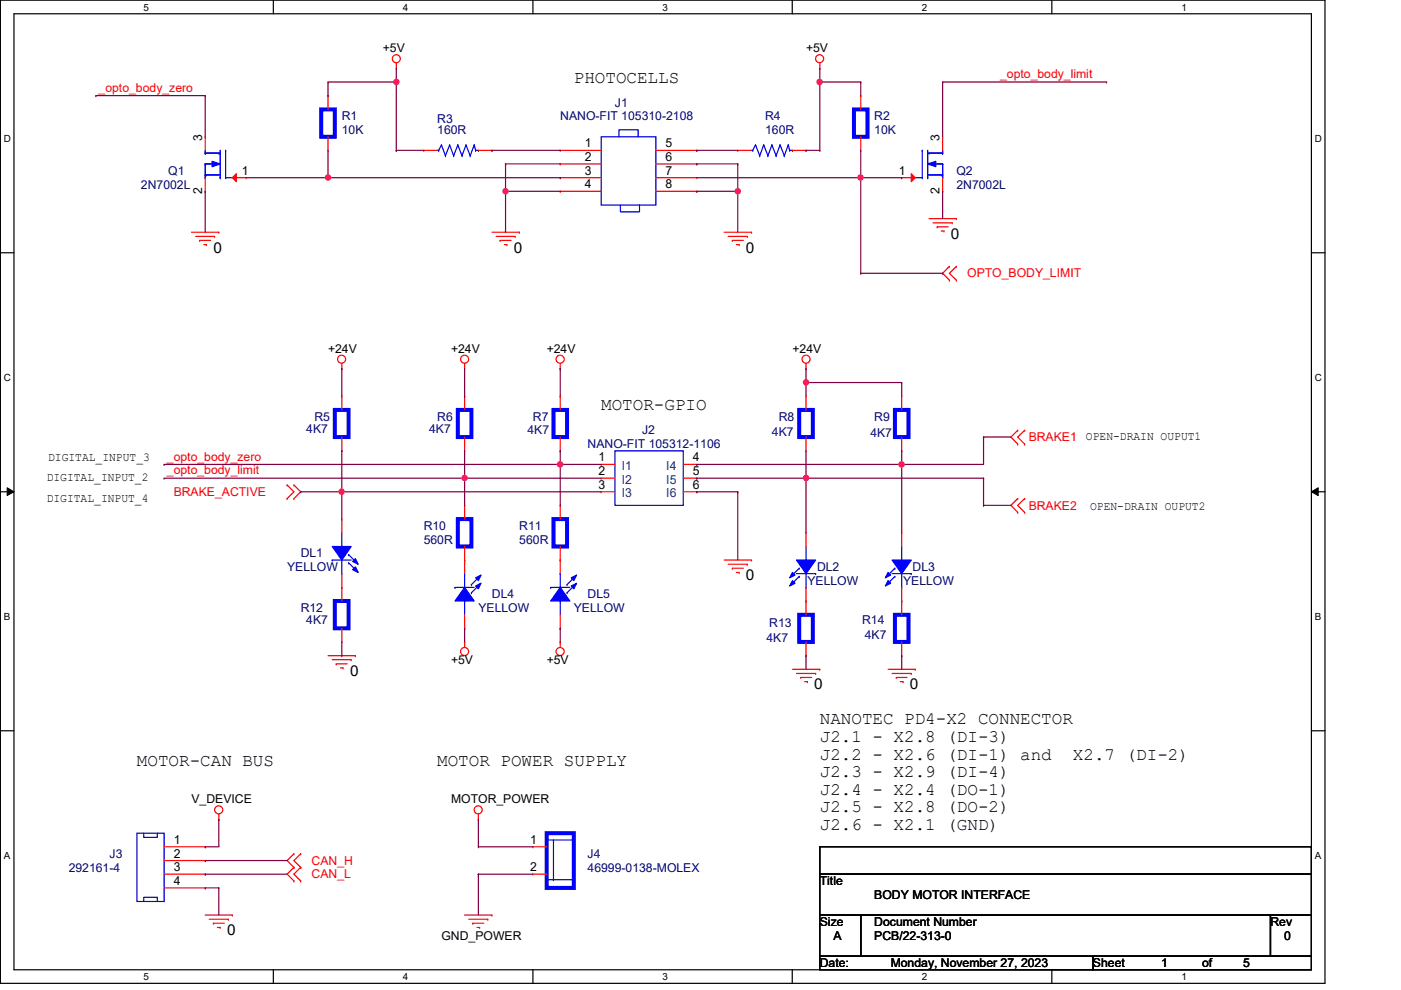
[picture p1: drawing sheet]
<svg xmlns="http://www.w3.org/2000/svg" width="297mm" height="210mm" viewBox="0 0 297 210" stroke-linecap="round" stroke-linejoin="round" font-family="sans-serif">
<path d="M.1 0h280.8v208.5h-280.8zM3 2.9h275v202.7h-275z" fill="none" stroke="#000" stroke-width=".25"/>
<g fill="#fff">
<path d="M30.4 .3h1.2v2.4h-1.2z"/>
<path d="M30.4 205.9h1.2v2.3h-1.2z"/>
</g>
<path d="M58 0v2.9M58 205.6v2.9" fill="none" stroke="#000" stroke-width=".25"/>
<g fill="#fff">
<path d="M85.4 .3h1.2v2.4h-1.2z"/>
<path d="M85.4 205.9h1.2v2.3h-1.2z"/>
</g>
<path d="M113 0v2.9M113 205.6v2.9" fill="none" stroke="#000" stroke-width=".25"/>
<g fill="#fff">
<path d="M140.5 .3h1.1v2.4h-1.1z"/>
<path d="M140.5 205.9h1.1v2.3h-1.1z"/>
</g>
<path d="M168 0v2.9M168 205.6v2.9" fill="none" stroke="#000" stroke-width=".25"/>
<g fill="#fff">
<path d="M195.4 .3h1.2v2.4h-1.2z"/>
<path d="M195.4 205.9h1.2v2.3h-1.2z"/>
</g>
<path d="M223 0v2.9M223 205.6v2.9" fill="none" stroke="#000" stroke-width=".25"/>
<g fill="#fff">
<path d="M250.5 .3h1.1v2.4h-1.1z"/>
<path d="M250.5 205.9h1.1v2.3h-1.1z"/>
<path d="M.8 28.2h1.5v2.4h-1.5z"/>
<path d="M278.8 28.2h1.4v2.4h-1.4z"/>
<path d="M.8 78.9h1.5v2.3h-1.5z"/>
<path d="M278.8 78.9h1.4v2.3h-1.4z"/>
</g>
<path d="M.1 53.6h2.9M278 53.6h2.9" fill="none" stroke="#000" stroke-width=".25"/>
<g fill="#fff">
<path d="M.8 129.6h1.4v2.3h-1.4z"/>
<path d="M278.8 129.6h1.3v2.3h-1.3z"/>
</g>
<path d="M.1 104.3h2.9M278 104.3h2.9" fill="none" stroke="#000" stroke-width=".25"/>
<path d="M1.5 103.4l1.5 .9-1.5 .8zM278 104.3l1.5-.9v1.7z" fill="#000"/>
<path d="M1.5 103.4l1.5 .9-1.5 .8zM278 104.3l1.5-.9v1.7z" fill="none" stroke="#000" stroke-width=".21"/>
<g fill="#fff">
<path d="M.8 180.3h1.4v2.3h-1.4z"/>
<path d="M278.8 180.3h1.3v2.3h-1.3z"/>
</g>
<path d="M.1 154.9h2.9M278 154.9h2.9M173.8 179.5h104.2v5.8h-104.2zM173.8 185.3h104.2v8.7h-104.2zM173.8 194h8.7v8.7h-8.7zM182.5 194h86.9v8.7h-86.9zM269.4 194h8.6v8.7h-8.6zM173.8 202.7h57.9v2.9h-57.9zM231.7 202.7h46.3v2.9h-46.3z" fill="none" stroke="#000" stroke-width=".25"/>
<g fill="none" stroke="#f00" stroke-width=".25">
<path d="M84 14.5h.1M84 13.3v1.2M173.8 14.5h.1M173.8 13.3v1.2M69.6 31.9h.1M69.6 20.3h.1M69.6 20.3v2.9M69.6 29v2.9M40.6 49.2h5.8M41.5 50.1h4M42.3 51h.1M42.3 51h2.4"/>
<path d="M43.2 51.9h.6M43.8 51.9h.1M45.5 50.1h.1M46.4 49.2h.1M104.3 49.2h5.8M105.2 50.1h4M106 51h.1M106 51h2.4M106.9 51.9h.6M107.5 51.9h.1M109.2 50.1h.1M110.1 49.2h.1"/>
<path d="M153.5 49.2h5.8M154.4 50.1h4.1M155.3 51h.1M155.3 51h2.3M156.1 51.9h.6M156.7 51.9h.1M158.5 50.1h.1M159.3 49.2h.1M197 46.4h5.8M197.8 47.2h4.1M198.7 48.1h.1M198.7 48.1h2.3"/>
<path d="M199.6 49h.5M200.1 49h.1M201.3 56.5h.1M201.3 59.4h.1M201.3 56.5l-1.4 1.5 1.4 1.4M201.9 47.2h.1M202.8 46.4h.1M202.8 59.4h.1M202.8 56.5h.1M202.8 56.5l-1.5 1.5 1.5 1.4M72.5 78.2h.1M72.5 77v1.2"/>
<path d="M98.5 78.2h.1M98.5 77v1.2M118.8 78.2h.1M118.8 77v1.2M170.9 78.2h.1M170.9 77v1.2M215.8 91.2h.1M215.8 94.1h.1M215.8 91.2l-1.5 1.5 1.5 1.4M217.3 94.1h.1M217.3 91.2h.1M217.3 91.2l-1.5 1.5 1.5 1.4"/>
<path d="M60.9 105.7h.1M60.9 102.8h.1M60.9 102.8l1.4 1.5-1.4 1.4M62.3 102.8h.1M62.3 105.7h.1M62.3 102.8l1.5 1.5-1.5 1.4M118.8 118.7h.1M118.8 107.1h.1M118.8 107.1v3M118.8 115.9v2.8M153.5 118.7h5.8M154.4 119.6h4.1"/>
<path d="M158.5 119.6h.1M159.3 118.7h.1M215.8 105.7h.1M215.8 108.6h.1M215.8 105.7l-1.5 1.4 1.5 1.5M217.3 108.6h.1M217.3 105.7h.1M217.3 105.7l-1.5 1.4 1.5 1.5M69.6 139h5.8M70.4 139.9h4.1M74.5 139.9h.1M75.4 139h.1"/>
<path d="M98.5 136.1h.1M98.5 136.1v1.2M118.8 136.1h.1M118.8 136.1v1.2M155.3 120.5h.1M155.3 120.5h2.3M156.1 121.4h.6M156.7 121.4h.1M71.3 140.8h.1M71.3 140.8h2.3M72.2 141.6h.5M72.7 141.6h.1"/>
<path d="M168 141.9h5.8M168.9 142.8h4M169.8 143.6h.1M169.8 143.6h2.3M170.6 144.5h.6M171.2 144.5h.1M172.9 142.8h.1M173.8 141.9h.1M188.3 141.9h5.8M189.1 142.8h4.1M190 143.6h.1M190 143.6h2.3"/>
<path d="M190.9 144.5h.6M191.5 144.5h.1M193.2 142.8h.1M194.1 141.9h.1M46.4 173.8h.1M46.4 172.6v1.2M101.4 173.8h.1M101.4 172.6v1.2M43.5 194h5.8M44.4 194.9h4M45.3 195.7h.1M45.3 195.7h2.2"/>
<path d="M46.1 196.6h.6M46.7 196.6h.1M48.4 194.9h.1M49.3 194h.1M62.3 181h.1M62.3 183.9h.1M62.3 186.8h.1M62.3 181l-1.4 1.5 1.4 1.4M62.3 183.9l-1.4 1.4 1.4 1.5M63.8 183.9h.1M63.8 181h.1M63.8 186.8h.1"/>
<path d="M63.8 181l-1.5 1.5 1.5 1.4M63.8 183.9l-1.5 1.4 1.5 1.5M98.5 194h5.8M99.4 194.9h4M100.2 195.7h.1M100.2 195.7h2.4M101.1 196.6h.6M101.7 196.6h.1M103.4 194.9h.1M104.3 194h.1"/>
<circle cx="84" cy="12.4" r=".85"/>
<circle cx="173.8" cy="12.4" r=".85"/>
<circle cx="72.4" cy="76.2" r=".85"/>
<circle cx="98.5" cy="76.2" r=".85"/>
<circle cx="118.8" cy="76.2" r=".86"/>
<circle cx="170.9" cy="76.2" r=".85"/>
<circle cx="98.5" cy="138.1" r=".85"/>
<circle cx="118.8" cy="138.1" r=".86"/>
<circle cx="46.4" cy="171.7" r=".86"/>
<circle cx="101.4" cy="171.7" r=".85"/>
</g>
<path d="M68.1 23.2h2.9v5.8h-2.9zM117.3 110.1h2.9v5.8h-2.9z" fill="none" stroke="#00f" stroke-width=".85"/>
<path d="M116.8 124.5h.1M116.8 124.5h4M118.8 127.4h.1M118.8 121.6h.1M118.8 121.6v2.9M118.8 127.4v2.9M120.2 125.7h.1M120.2 124h.1M122 124l-1.8 1.7M122 122.2l-1.8 1.8" fill="none" stroke="#00f" stroke-width=".25"/>
<path d="M118.8 124.5l2 2.9h-4z" fill-rule="evenodd" fill="#00f"/>
<path d="M118.8 124.5l2 2.9h-4z" fill="none" stroke="#00f" stroke-width=".25"/>
<path d="M121.1 122.5l1.2-.6-.6 1.2z" fill-rule="evenodd" fill="#00f"/>
<path d="M121.1 122.5l1.2-.6-.6 1.2z" fill="none" stroke="#00f" stroke-width=".25"/>
<path d="M121.1 124.2l1.2-.5-.6 1.1z" fill-rule="evenodd" fill="#00f"/>
<path d="M130.4 95.6h14.5v11.5h-14.5zM191.2 118.7h.1M191.2 115.9v2.8M121.1 124.2l1.2-.5-.6 1.1zM189.1 121.6h4.1M189.7 120.5h.1M189.7 122.2h.1M189.7 120.5l-1.7 1.7M189.7 122.2l-1.7 1.8M191.2 124.5h.1M191.2 121.6v2.9M193.2 121.6h.1" fill="none" stroke="#00f" stroke-width=".25"/>
<g fill="none" stroke="#f00" stroke-width=".25">
<path d="M182.5 31.9h.1M182.5 20.3h.1M182.5 20.3v2.9M182.5 29v2.9M127.5 98.5h.1M127.5 98.5h2.9M144.9 98.5h2.8M147.7 98.5h.1M170.9 95.6h.1M170.9 84h.1M170.9 84v2.9M170.9 92.7v2.9"/>
<path d="M118.8 118.7h.1M118.8 118.7v2.9M127.5 101.4h.1M127.5 104.3h.1M127.5 101.4h2.9M127.5 104.3h2.9M144.9 101.4h2.8M144.9 104.3h2.8M147.7 101.4h.1M147.7 104.3h.1M118.8 133.2h.1M118.8 130.3v2.9"/>
</g>
<path d="M181.1 23.2h2.8v5.8h-2.8zM169.5 86.9h2.8v5.8h-2.8z" fill="none" stroke="#00f" stroke-width=".85"/>
<path d="M189.1 118.7h4.1l-2 2.9z" fill-rule="evenodd" fill="#00f"/>
<path d="M189.1 118.7h4.1l-2 2.9z" fill="none" stroke="#00f" stroke-width=".25"/>
<path d="M188.3 123.1l.5 .6-1.1 .5z" fill-rule="evenodd" fill="#00f"/>
<path d="M188.3 123.1l.5 .6-1.1 .5z" fill="none" stroke="#00f" stroke-width=".25"/>
<path d="M188.3 121.4l.5 .5-1.1 .6z" fill-rule="evenodd" fill="#00f"/>
<g fill="none" stroke="#00f" stroke-width=".25">
<path d="M70.4 118.7h.1M70.4 118.7h4.1M72.5 115.9h.1M72.5 112.9v3M72.5 118.7v2.9M73.9 117.6h.1M73.9 119.3h.1M73.9 117.6l1.7 1.7M73.9 119.3l1.7 1.8M72.5 121.6h.1M188.3 121.4l.5 .5-1.1 .6zM29 176.7h5.8v14.4h-5.8z"/>
<path d="M30.5 176.7v.8h2.9v-.8M30.5 191.1v-.9h2.9v.9"/>
</g>
<g fill="none" stroke="#f00" stroke-width=".25">
<path d="M72.5 95.6h.1M72.5 84h.1M72.5 84v2.9M72.5 92.7v2.9M191.2 95.6h.1M191.2 84h.1M191.2 84v2.9M191.2 92.7v2.9M191.2 112.9h.1M191.2 112.9v3M170.9 139h.1M170.9 127.4h.1"/>
<path d="M170.9 127.4v2.9M170.9 136.1v2.9M191.2 127.4h.1M191.2 124.5v2.9M34.8 179.5h8.7M43.5 179.5h.1M34.8 182.5h8.7M34.8 185.3h8.7M34.8 188.3h8.7M43.5 182.5h.1M43.5 185.3h.1M43.5 188.3h.1"/>
</g>
<path d="M71 86.9h2.9v5.8h-2.9zM189.7 86.9h2.9v5.8h-2.9zM169.5 130.3h2.8v5.8h-2.8z" fill="none" stroke="#00f" stroke-width=".85"/>
<path d="M70.4 115.9h4.1l-2 2.8z" fill-rule="evenodd" fill="#00f"/>
<path d="M70.4 115.9h4.1l-2 2.8z" fill="none" stroke="#00f" stroke-width=".25"/>
<path d="M75.4 120.2l.5 1.2-1.1-.6z" fill-rule="evenodd" fill="#00f"/>
<path d="M75.4 120.2l.5 1.2-1.1-.6z" fill="none" stroke="#00f" stroke-width=".25"/>
<path d="M74.8 119l.6-.6 .5 1.2z" fill-rule="evenodd" fill="#00f"/>
<g fill="none" stroke="#00f" stroke-width=".25">
<path d="M43.5 32.5h.1M43.5 34.8h.1M43.5 37.7h.1M43.5 37.1h.1M43.5 31.9v.6M43.5 34.8v2.9M43.5 32.5h3.2M43.5 34.8h1.8M43.5 37.1h3.2M43.8 37.1h.1M46.4 32.5h.1M46.7 37.7h.1"/>
<path d="M46.7 32.5h.1M46.7 31.9v5.8M47.8 37.7h.1M47.8 31.9h.1M47.8 37.7h1.5M47.8 31.9v5.8M92.7 31.9h.3M93 31.9h.1M93.6 30.7h.1M93.6 30.7l-.6 1.2M93.6 30.7l.8 2.3M94.4 33h.1"/>
<path d="M95.3 30.7h.1M95.3 30.7l-.9 2.3M95.3 30.7l.9 2.3M96.2 33h.1M97.1 30.7h.1M97.1 30.7l-.9 2.3M97.1 30.7l.9 2.3M98 33h.1M98.8 30.7h.1M98.8 30.7l-.8 2.3M98.8 30.7l.9 2.3M99.7 33h.1"/>
<path d="M100.5 30.7h.1M100.5 30.7l-.8 2.3M100.5 30.7l.3 1.2M100.8 31.9h.1M100.8 31.9h.6M101.4 31.9h.1M74.8 119l.6-.6 .5 1.2z"/>
</g>
<g fill="none" stroke="#f00" stroke-width=".25">
<path d="M89.8 31.9h.1M89.8 31.9h2.9M101.4 31.9h2.9M104.3 31.9h.1M98.5 95.6h.1M98.5 84h.1M98.5 84v2.9M98.5 92.7v2.9M72.5 110.1h.1M72.5 110.1v2.8M72.5 124.5h.1M72.5 121.6v2.9"/>
<path d="M191.2 139h.1M191.2 127.4h.1M191.2 127.4v2.9M191.2 136.1v2.9"/>
</g>
<path d="M97.1 86.9h2.8v5.8h-2.8zM189.7 130.3h2.9v5.8h-2.9z" fill="none" stroke="#00f" stroke-width=".85"/>
<path d="M45 34.2l1.7 .6-1.7 .5z" fill="#00f"/>
<path d="M45 34.2l1.7 .6-1.7 .5z" fill="none" stroke="#00f" stroke-width=".25"/>
<path d="M49.3 37.7l.8-.9v1.7z" fill="#f00"/>
<path d="M43.5 29h.1M43.5 29v2.9M43.5 37.7v2.9M49.3 37.7l.8-.9v1.7zM49.3 37.7h2.9M52.2 37.7h.1M43.5 40.6h.1M98.5 118.7h.1M98.5 107.1h.1M98.5 107.1v3M98.5 115.9v2.8" fill="none" stroke="#f00" stroke-width=".25"/>
<path d="M97.1 110.1h2.8v5.8h-2.8z" fill="none" stroke="#00f" stroke-width=".85"/>
<path d="M170.9 118.7h.1M170.9 115.9v2.8M168.9 121.6h4M169.5 120.5h.1M169.5 122.2h.1M169.5 120.5l-1.8 1.7M169.5 122.2l-1.8 1.8M170.9 124.5h.1M170.9 121.6v2.9M172.9 121.6h.1" fill="none" stroke="#00f" stroke-width=".25"/>
<path d="M168.9 118.7h4l-2 2.9z" fill-rule="evenodd" fill="#00f"/>
<path d="M168.9 118.7h4l-2 2.9z" fill="none" stroke="#00f" stroke-width=".25"/>
<path d="M168 123.1l.6 .6-1.2 .5z" fill-rule="evenodd" fill="#00f"/>
<path d="M168 123.1l.6 .6-1.2 .5z" fill="none" stroke="#00f" stroke-width=".25"/>
<path d="M168 121.4l.6 .5-1.2 .6z" fill-rule="evenodd" fill="#00f"/>
<path d="M96.5 124.5h.1M96.5 124.5h4M98.5 127.4h.1M98.5 121.6h.1M98.5 121.6v2.9M98.5 127.4v2.9M99.9 125.7h.1M99.9 124h.1M101.7 124l-1.8 1.7M101.7 122.2l-1.8 1.8M168 121.4l.6 .5-1.2 .6z" fill="none" stroke="#00f" stroke-width=".25"/>
<path d="M170.9 112.9h.1M170.9 112.9v3M170.9 127.4h.1M170.9 124.5v2.9" fill="none" stroke="#f00" stroke-width=".25"/>
<path d="M98.5 124.5l2 2.9h-4z" fill-rule="evenodd" fill="#00f"/>
<path d="M98.5 124.5l2 2.9h-4z" fill="none" stroke="#00f" stroke-width=".25"/>
<path d="M100.8 122.5l1.2-.6-.6 1.2z" fill-rule="evenodd" fill="#00f"/>
<path d="M100.8 122.5l1.2-.6-.6 1.2z" fill="none" stroke="#00f" stroke-width=".25"/>
<path d="M100.8 124.2l1.2-.5-.6 1.1z" fill-rule="evenodd" fill="#00f"/>
<g fill="none" stroke="#00f" stroke-width=".25">
<path d="M127.5 29h11.6v14.5h-11.6zM131.2 29v-1.5h4.1v1.5M159.3 31.9h.3M159.6 31.9h.1M160.2 30.7h.1M160.2 30.7l-.6 1.2M160.2 30.7l.9 2.3M161.1 33h.1M161.9 30.7h.1M161.9 30.7l-.8 2.3M161.9 30.7l.9 2.3M162.8 33h.1"/>
<path d="M163.7 30.7h.1M163.7 30.7l-.9 2.3M163.7 30.7l.8 2.3M164.5 33h.1M165.4 30.7h.1M165.4 30.7l-.9 2.3M165.4 30.7l.9 2.3M166.3 33h.1M167.1 30.7h.1M167.1 30.7l-.8 2.3M167.1 30.7l.3 1.2M167.4 31.9h.1"/>
<path d="M167.4 31.9h.6M168 31.9h.1M194.1 37.7h1.4M195.5 37.7h.1M195.5 31.9h.1M195.5 31.9v5.8M196.7 37.7h.1M196.7 32.5h.1M196.7 31.9v5.8M196.7 32.5h3.2M196.7 37.1h3.2M197 32.5h.1"/>
<path d="M198.1 34.8h1.8M199.6 37.1h.1M199.9 32.5h.1M199.9 34.8h.1M199.9 37.7h.1M199.9 37.1h.1M199.9 31.9v.6M199.9 34.8v2.9M131.5 43.5v1.4h4.1v-1.4M100.8 124.2l1.2-.5-.6 1.1zM115.9 178.1h5.8M117.3 178.1v8.4"/>
<path d="M121.7 178.1h.1M115.9 186.5h5.5M117.3 186.5h.1M121.4 186.5h.1"/>
</g>
<g fill="none" stroke="#f00" stroke-width=".25">
<path d="M118.8 34.8h.1M118.8 31.9h.1M118.8 37.7h.1M118.8 31.9h8.7M118.8 34.8h8.7M118.8 37.7h8.7M139.1 31.9h8.6M139.1 34.8h8.6M139.1 37.7h8.6M147.7 34.8h.1M147.7 31.9h.1M147.7 37.7h.1"/>
<path d="M156.4 31.9h.1M156.4 31.9h2.9M168 31.9h2.9M170.9 31.9h.1M118.8 40.6h.1M118.8 40.6h8.7M139.1 40.6h8.6M147.7 40.6h.1M118.8 95.6h.1M118.8 84h.1M118.8 84v2.9M118.8 92.7v2.9"/>
<path d="M98.5 118.7h.1M98.5 118.7v2.9M98.5 133.2h.1M98.5 130.3v2.9M113 179.5h.1M113 179.5h2.9M113 185.3h.1M113 185.3h2.9"/>
</g>
<path d="M117.3 86.9h2.9v5.8h-2.9zM115.9 176.7h5.8v11.6h-5.8z" fill="none" stroke="#00f" stroke-width=".85"/>
<path d="M196.7 34.8l1.7-.6v1.1z" fill="#00f"/>
<path d="M196.7 34.8l1.7-.6v1.1z" fill="none" stroke="#00f" stroke-width=".25"/>
<path d="M193.2 36.8l.9 .9-.9 .8z" fill="#f00"/>
<path d="M191.2 37.7h.1M191.2 37.7h2.9M193.2 36.8l.9 .9-.9 .8zM199.9 29h.1M199.9 29v2.9M199.9 37.7v2.9M199.9 40.6h.1M72.5 136.1h.1M72.5 124.5h.1M72.5 124.5v2.9M72.5 133.2v2.9" fill="none" stroke="#f00" stroke-width=".25"/>
<path d="M71 127.4h2.9v5.8h-2.9z" fill="none" stroke="#00f" stroke-width=".85"/>
<path d="M84 17.4h.1M84 14.5v2.9M173.8 17.4h.1M173.8 14.5v2.9M84 31.9h.1M84 31.9h5.8M104.3 31.9h.1M104.3 31.9h14.5M170.9 31.9h.1M170.9 31.9h2.9M107.2 40.6h.1M107.2 40.6h11.6" fill="none" stroke="#800040" stroke-width=".25"/>
<circle cx="107.2" cy="40.6" r=".56" fill="#f0f"/>
<circle cx="107.2" cy="40.6" r=".56" fill="none" stroke="#f0f" stroke-width=".25"/>
<path d="M107.2 40.6h.1M107.2 40.6v8.6M156.4 40.6h.1M156.4 40.6v8.6" fill="none" stroke="#800040" stroke-width=".25"/>
<circle cx="156.4" cy="40.6" r=".56" fill="#f0f"/>
<circle cx="156.4" cy="40.6" r=".56" fill="none" stroke="#f0f" stroke-width=".25"/>
<g fill="none" stroke="#800040" stroke-width=".25">
<path d="M52.2 37.7h17.4M69.6 37.7h.1M147.7 40.6h.1M147.7 40.6h8.7M170.9 78.2h.1M170.9 78.2v2.9M34.8 98.5h.1M34.8 98.5h92.7M72.5 95.6h.1M72.5 95.6v8.7M98.5 95.6v5.8M118.8 98.5h.1"/>
<path d="M118.8 95.6h.1M118.8 95.6v2.9M147.7 98.5h.1M147.7 98.5h60.8M170.9 81.1h.1M170.9 81.1h20.3M191.2 98.5h.1M34.8 101.4h.1M34.8 101.4h92.7M63.8 104.3h.1M63.8 104.3h63.7M72.5 104.3h.1"/>
<path d="M98.5 101.4h.1M147.7 104.3h.1M147.7 101.4h.1M147.7 104.3h8.7M147.7 101.4h60.8M156.4 104.3h.1M156.4 104.3v14.4M170.9 101.4h.1M170.9 139h.1M170.9 139v2.9M191.2 139h.1M191.2 139v2.9"/>
<path d="M43.5 179.5h.1M46.4 173.8h.1M46.4 173.8v5.7h-2.9M101.4 173.8h.1M101.4 179.5h.1M101.4 179.5h11.6M101.4 173.8v5.7M43.5 182.5h.1M43.5 185.3h.1M43.5 188.3h.1M43.5 182.5h17.4M43.5 185.3h17.4"/>
<path d="M43.5 188.3h2.9M46.4 188.3h.1M46.4 188.3v5.7M101.4 185.3h.1M101.4 185.3h11.6M101.4 185.3v8.7"/>
</g>
<circle cx="170.9" cy="81.1" r=".56" fill="#f0f"/>
<circle cx="170.9" cy="81.1" r=".56" fill="none" stroke="#f0f" stroke-width=".25"/>
<g fill="none" stroke="#800040" stroke-width=".25">
<path d="M69.6 17.4h.1M69.6 17.4h14.4M43.5 20.3h.1M43.5 20.3v8.7M107.2 34.8h.1M107.2 34.8v5.8M107.2 34.8h11.6M147.7 31.9h.1M147.7 34.8h.1M147.7 34.8h8.7M147.7 31.9h8.7M156.4 34.8h.1"/>
<path d="M156.4 34.8v5.8M43.5 40.6h.1M43.5 40.6v8.6M170.9 81.1h.1M170.9 81.1v2.9M170.9 95.6v5.8M191.2 81.1h.1M191.2 95.6h.1M191.2 81.1v2.9M191.2 95.6v2.9M170.9 101.4h.1"/>
</g>
<circle cx="84" cy="17.4" r=".56" fill="#f0f"/>
<circle cx="84" cy="17.4" r=".56" fill="none" stroke="#f0f" stroke-width=".25"/>
<path d="M69.6 17.4v2.9M84 17.4v14.5M69.6 20.3h.1M69.6 37.7h.1M69.6 31.9v5.8M69.6 37.7h49.2M84 31.9h.1M118.8 37.7h.1" fill="none" stroke="#800040" stroke-width=".25"/>
<circle cx="69.5" cy="37.6" r=".56" fill="#f0f"/>
<circle cx="69.5" cy="37.6" r=".56" fill="none" stroke="#f0f" stroke-width=".25"/>
<path d="M173.8 17.4h.1M173.8 17.4h8.7M173.8 17.4v14.5M182.5 17.4h.1M182.5 17.4v2.9M147.7 37.7h43.5M173.8 31.9h.1M182.5 37.7h.1M182.5 31.9v5.8M191.2 37.7h.1" fill="none" stroke="#800040" stroke-width=".25"/>
<circle cx="173.8" cy="17.4" r=".56" fill="#f0f"/>
<circle cx="173.8" cy="17.4" r=".56" fill="none" stroke="#f0f" stroke-width=".25"/>
<g fill="none" stroke="#800040" stroke-width=".25">
<path d="M199.9 17.4h.1M199.9 17.4v11.6M199.9 17.4h34.7M234.6 17.4h.1M20.3 20.3h.1M20.3 20.3h23.2M199.9 40.6h.1M199.9 40.6v5.8M72.5 78.2h.1M72.5 78.2v5.8M98.5 78.2v5.8M118.8 78.2h.1"/>
<path d="M118.8 78.2v5.8M98.5 84h.1M208.5 92.7h.1M208.5 92.7v5.8M208.5 92.7h5.8M98.5 101.4h.1M98.5 101.4v5.7M208.5 101.4h.1M208.5 107.1h.1M208.5 101.4v5.7M208.5 107.1h5.8M98.5 133.2h.1"/>
<path d="M98.5 133.2v2.9"/>
</g>
<circle cx="98.5" cy="101.3" r=".56" fill="#f0f"/>
<circle cx="98.5" cy="101.3" r=".56" fill="none" stroke="#f0f" stroke-width=".25"/>
<path d="M72.5 104.3h.1M72.5 104.3v5.8M72.5 139h.1M72.5 136.1v2.9" fill="none" stroke="#800040" stroke-width=".25"/>
<circle cx="72.4" cy="104.2" r=".56" fill="#f0f"/>
<circle cx="72.4" cy="104.2" r=".56" fill="none" stroke="#f0f" stroke-width=".25"/>
<path d="M118.8 98.5h.1M118.8 98.5v8.6M118.8 133.2h.1M118.8 133.2v2.9" fill="none" stroke="#800040" stroke-width=".25"/>
<circle cx="118.8" cy="98.5" r=".56" fill="#f0f"/>
<circle cx="118.8" cy="98.5" r=".56" fill="none" stroke="#f0f" stroke-width=".25"/>
<path d="M191.2 98.5h.1M191.2 98.5v14.4" fill="none" stroke="#800040" stroke-width=".25"/>
<circle cx="191.2" cy="98.5" r=".56" fill="#f0f"/>
<circle cx="191.2" cy="98.5" r=".56" fill="none" stroke="#f0f" stroke-width=".25"/>
<path d="M170.9 101.4h.1M170.9 101.4v11.5" fill="none" stroke="#800040" stroke-width=".25"/>
<circle cx="170.9" cy="101.3" r=".56" fill="#f0f"/>
<circle cx="170.9" cy="101.3" r=".56" fill="none" stroke="#f0f" stroke-width=".25"/>
<path d="M182.5 37.7v20.3M182.5 58h.1" fill="none" stroke="#800040" stroke-width=".25"/>
<circle cx="182.4" cy="37.6" r=".56" fill="#f0f"/>
<circle cx="182.4" cy="37.6" r=".56" fill="none" stroke="#f0f" stroke-width=".25"/>
<path d="M182.5 58h17.4M199.9 58h.1" fill="none" stroke="#800040" stroke-width=".25"/>
<circle cx="107.2" cy="40.6" r=".56" fill="#f0f"/>
<circle cx="107.2" cy="40.6" r=".56" fill="none" stroke="#f0f" stroke-width=".25"/>
<circle cx="156.4" cy="40.6" r=".56" fill="#f0f"/>
<circle cx="156.4" cy="40.6" r=".56" fill="none" stroke="#f0f" stroke-width=".25"/>
<circle cx="170.9" cy="81.1" r=".56" fill="#f0f"/>
<circle cx="170.9" cy="81.1" r=".56" fill="none" stroke="#f0f" stroke-width=".25"/>
<circle cx="84" cy="17.4" r=".56" fill="#f0f"/>
<circle cx="84" cy="17.4" r=".56" fill="none" stroke="#f0f" stroke-width=".25"/>
<circle cx="69.5" cy="37.6" r=".56" fill="#f0f"/>
<circle cx="69.5" cy="37.6" r=".56" fill="none" stroke="#f0f" stroke-width=".25"/>
<circle cx="173.8" cy="17.4" r=".56" fill="#f0f"/>
<circle cx="173.8" cy="17.4" r=".56" fill="none" stroke="#f0f" stroke-width=".25"/>
<circle cx="98.5" cy="101.3" r=".56" fill="#f0f"/>
<circle cx="98.5" cy="101.3" r=".56" fill="none" stroke="#f0f" stroke-width=".25"/>
<circle cx="72.4" cy="104.2" r=".56" fill="#f0f"/>
<circle cx="72.4" cy="104.2" r=".56" fill="none" stroke="#f0f" stroke-width=".25"/>
<circle cx="118.8" cy="98.5" r=".56" fill="#f0f"/>
<circle cx="118.8" cy="98.5" r=".56" fill="none" stroke="#f0f" stroke-width=".25"/>
<circle cx="191.2" cy="98.5" r=".56" fill="#f0f"/>
<circle cx="191.2" cy="98.5" r=".56" fill="none" stroke="#f0f" stroke-width=".25"/>
<circle cx="170.9" cy="101.3" r=".56" fill="#f0f"/>
<circle cx="170.9" cy="101.3" r=".56" fill="none" stroke="#f0f" stroke-width=".25"/>
<circle cx="182.4" cy="37.6" r=".56" fill="#f0f"/>
<circle cx="182.4" cy="37.6" r=".56" fill="none" stroke="#f0f" stroke-width=".25"/>
<g font-size="3.7">
<text x="121.7" y="17.5">PHOTOCELLS</text>
<text x="127.5" y="87">MOTOR-GPIO</text>
<text x="173.8" y="153.6">NANOTEC PD4-X2 CONNECTOR</text>
<text x="173.8" y="157.3">J2.1 - X2.8 (DI-3)</text>
<text x="173.8" y="161">J2.2 - X2.6 (DI-1) and</text>
<text x="227.5" y="161">X2.7 (DI-2)</text>
<text x="29" y="162.3">MOTOR-CAN BUS</text>
<text x="92.7" y="162.3">MOTOR POWER SUPPLY</text>
<text x="173.8" y="164.8">J2.3 - X2.9 (DI-4)</text>
<text x="173.8" y="168.5">J2.4 - X2.4 (DO-1)</text>
<text x="173.8" y="172.2">J2.5 - X2.8 (DO-2)</text>
<text x="173.8" y="175.9">J2.6 - X2.1 (GND)</text>
</g>
<g font-size="3.2">
<text x="45.3" y="53.6">0</text>
<text x="108.9" y="53.6">0</text>
<text x="158.2" y="53.6">0</text>
<text x="201.6" y="50.6">0</text>
<text x="158.2" y="123">0</text>
<text x="74.2" y="143.3">0</text>
<text x="172.6" y="146.2">0</text>
<text x="192.9" y="146.2">0</text>
<text x="48.1" y="198.3">0</text>
</g>
<g font-size="2.6">
<text x="81.1" y="11">+5V</text>
<text x="170.9" y="11">+5V</text>
<text x="42.9" y="29.8" transform="rotate(-90 42.9 29.8)">3</text>
<text x="199.2" y="29.8" transform="rotate(-90 199.2 29.8)">3</text>
<text x="124" y="34.1">2</text>
<text x="124" y="31.2">1</text>
<text x="141.1" y="34.1">6</text>
<text x="141.1" y="31.2">5</text>
<text x="42.9" y="41.1" transform="rotate(-90 42.9 41.1)">2</text>
<text x="51.3" y="37">1</text>
<text x="124" y="39.9">4</text>
<text x="124" y="37">3</text>
<text x="141.1" y="39.9">8</text>
<text x="141.1" y="37">7</text>
<text x="190.6" y="37">1</text>
<text x="199.2" y="41.1" transform="rotate(-90 199.2 41.1)">2</text>
<text x="69.6" y="74.8">+24V</text>
<text x="95.6" y="74.8">+24V</text>
<text x="115.9" y="74.8">+24V</text>
<text x="168" y="74.8">+24V</text>
<text x="230.2" y="93.3">OPEN-DRAIN OUPUT1</text>
<text x="9.9" y="102">DIGITAL_INPUT_2</text>
<text x="10.2" y="97.7">DIGITAL_INPUT_3</text>
<text x="126.9" y="97.8">1</text>
<text x="126.9" y="100.8">2</text>
<text x="146.9" y="97.8">4</text>
<text x="146.9" y="100.8">5</text>
<text x="9.9" y="106.3">DIGITAL_INPUT_4</text>
<text x="126.9" y="103.6">3</text>
<text x="146.9" y="103.6">6</text>
<text x="231.1" y="108.1">OPEN-DRAIN OUPUT2</text>
<text x="95.6" y="140.8">+5V</text>
<text x="115.9" y="140.8">+5V</text>
<text x="40.6" y="170.3">V_DEVICE</text>
<text x="95.6" y="170.3">MOTOR_POWER</text>
<text x="36.8" y="178.9">1</text>
<text x="112.4" y="178.9">1</text>
<text x="36.8" y="181.8">2</text>
<text x="36.8" y="184.7">3</text>
<text x="112.4" y="184.7">2</text>
<text x="36.8" y="187.6">4</text>
<text x="173.8" y="187.7">Title</text>
<text x="185.4" y="190.6">BODY MOTOR INTERFACE</text>
<text x="173.8" y="196.3">Size</text>
<text x="185.4" y="196.3">Document Number</text>
<text x="269.4" y="196.3">Rev</text>
<text x="93.6" y="199.3">GND_POWER</text>
<text x="176.7" y="199.3">A</text>
<text x="185.4" y="199.3">PCB/22-313-0</text>
<text x="272.2" y="199.3">0</text>
<text x="173.8" y="205.1">Date:</text>
<text x="188.8" y="205.1">Monday, November 27, 2023</text>
<text x="231.7" y="205.1">Sheet</text>
<text x="246.2" y="205.1">1</text>
<text x="254.9" y="205.1">of</text>
<text x="263.6" y="205.1">5</text>
</g>
<g font-size="2.6" fill="#f00">
<text x="212" y="16.6">_opto_body_limit</text>
<text x="20.9" y="19.5">_opto_body_zero</text>
<text x="205.1" y="58.8">OPTO_BODY_LIMIT</text>
<text x="218.1" y="93.6">BRAKE1</text>
<text x="35.4" y="97.7">_opto_body_zero</text>
<text x="35.4" y="100.6">_opto_body_limit</text>
<text x="36.8" y="105.2">BRAKE_ACTIVE</text>
<text x="218.1" y="108">BRAKE2</text>
<text x="66.1" y="183.3">CAN_H</text>
<text x="66.1" y="186.2">CAN_L</text>
</g>
<g font-size="2.6" fill="#000080">
<text x="130.4" y="22.6">J1</text>
<text x="72.5" y="25.5">R1</text>
<text x="72.5" y="28.4">10K</text>
<text x="92.7" y="26.1">R3</text>
<text x="92.7" y="28.4">160R</text>
<text x="118.8" y="25.5">NANO-FIT 105310-2108</text>
<text x="162.2" y="25.5">R4</text>
<text x="162.2" y="28.4">160R</text>
<text x="185.4" y="25.5">R2</text>
<text x="185.4" y="28.4">10K</text>
<text x="29.9" y="40">2N7002L</text>
<text x="35.7" y="37.1">Q1</text>
<text x="202.8" y="37.1">Q2</text>
<text x="202.8" y="40">2N7002L</text>
<text x="66.7" y="89.2">R5</text>
<text x="92.7" y="89.2">R6</text>
<text x="113" y="89.2">R7</text>
<text x="165.1" y="89.2">R8</text>
<text x="185.4" y="89.2">R9</text>
<text x="64.9" y="91.8">4K7</text>
<text x="91" y="91.8">4K7</text>
<text x="111.8" y="92.1">4K7</text>
<text x="124.6" y="95">NANO-FIT 105312-1106</text>
<text x="136.1" y="92.1">J2</text>
<text x="163.7" y="92.4">4K7</text>
<text x="184.5" y="92.7">4K7</text>
<text x="89.8" y="112.4">R10</text>
<text x="110.1" y="112.4">R11</text>
<text x="63.8" y="118.2">DL1</text>
<text x="89.8" y="115.3">560R</text>
<text x="110.1" y="115.3">560R</text>
<text x="60.9" y="121.1">YELLOW</text>
<text x="171.2" y="124">YELLOW</text>
<text x="173.2" y="121.1">DL2</text>
<text x="191.5" y="124">YELLOW</text>
<text x="193.5" y="121.1">DL3</text>
<text x="63.8" y="129.8">R12</text>
<text x="101.4" y="129.8">YELLOW</text>
<text x="104.3" y="126.9">DL4</text>
<text x="121.7" y="129.8">YELLOW</text>
<text x="124.6" y="126.9">DL5</text>
<text x="64.9" y="132.4">4K7</text>
<text x="162.5" y="136.1">4K7</text>
<text x="163.1" y="132.9">R13</text>
<text x="182.8" y="132.4">R14</text>
<text x="183.3" y="135.6">4K7</text>
<text x="14.6" y="184.8">292161-4</text>
<text x="23.2" y="181.9">J3</text>
<text x="124.6" y="181.9">J4</text>
<text x="124.6" y="184.8">46999-0138-MOLEX</text>
</g>
<g font-size="2.6" fill="#004080">
<text x="131.8" y="99.7">I1</text>
<text x="141.3" y="99.7">I4</text>
<text x="131.8" y="102.6">I2</text>
<text x="131.8" y="105.5">I3</text>
<text x="141.3" y="102.6">I5</text>
<text x="141.3" y="105.5">I6</text>
</g>
<g font-size="2.1">
<text x="30.4" y="2.2">5</text>
<text x="85.4" y="2.2">4</text>
<text x="140.5" y="2.2">3</text>
<text x="195.4" y="2.2">2</text>
<text x="250.5" y="2.2">1</text>
<text x=".8" y="30.1">D</text>
<text x="278.8" y="30.1">D</text>
<text x=".8" y="80.8">C</text>
<text x="278.8" y="80.8">C</text>
<text x=".8" y="131.5">B</text>
<text x="278.8" y="131.5">B</text>
<text x=".8" y="182.2">A</text>
<text x="278.8" y="182.2">A</text>
<text x="30.4" y="207.8">5</text>
<text x="85.4" y="207.8">4</text>
<text x="140.5" y="207.8">3</text>
<text x="195.4" y="207.8">2</text>
<text x="250.5" y="207.8">1</text>
</g>
</svg>
